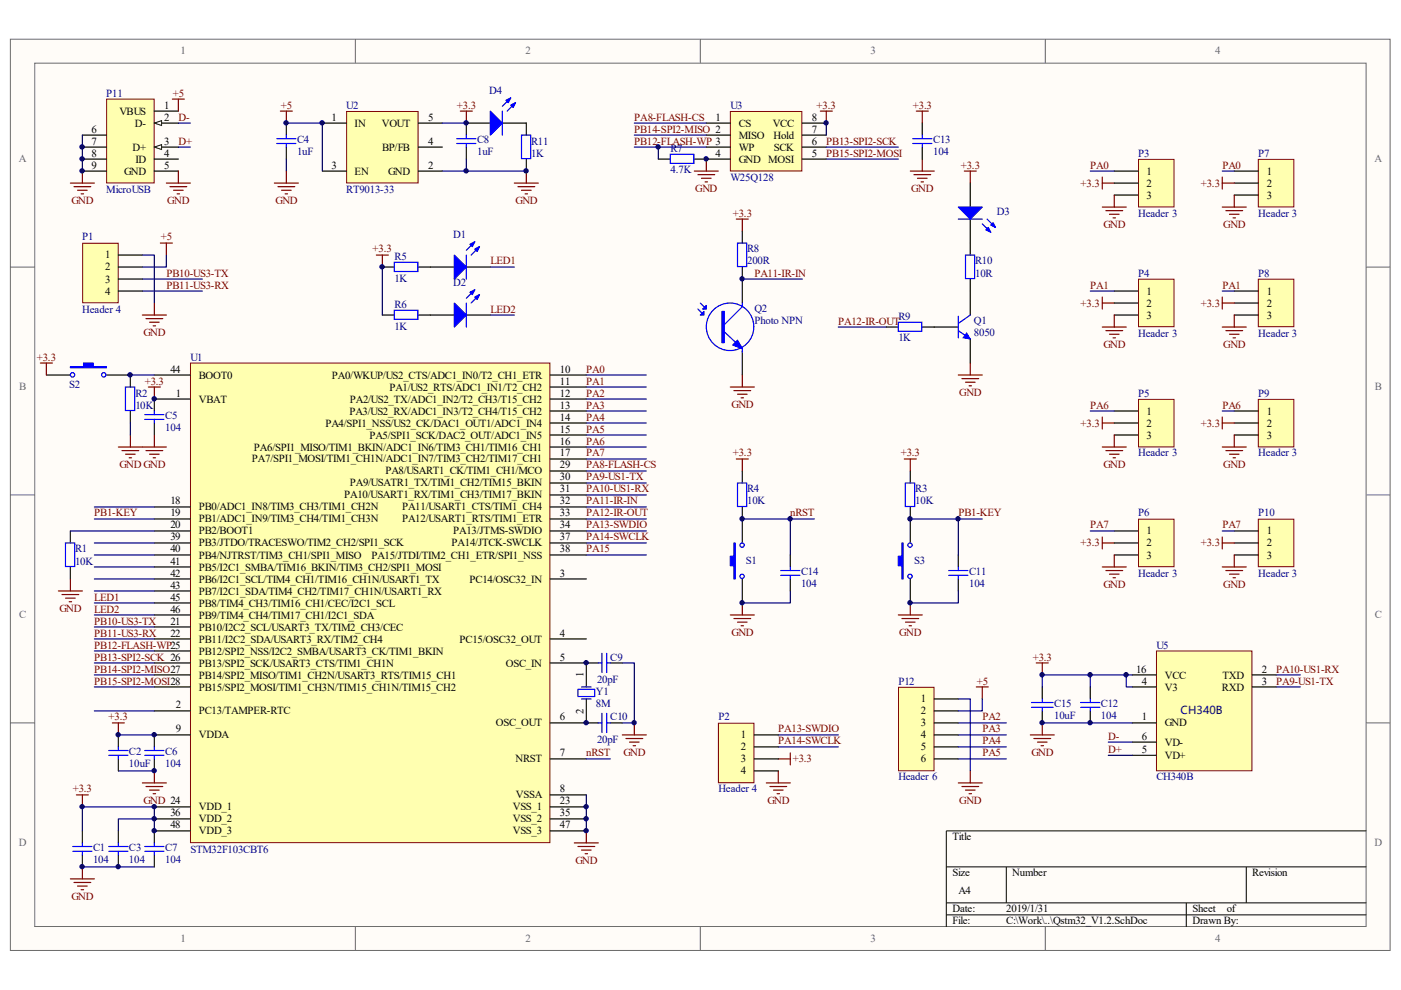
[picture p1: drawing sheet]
<svg xmlns="http://www.w3.org/2000/svg" width="297mm" height="210mm" viewBox="0 0 297 210" stroke-linecap="round" stroke-linejoin="round" font-family="sans-serif">
<path d="M2.3 8.4h292.4v193.1h-292.4z" fill="#fffcf8"/>
<path d="M2.2 8.3h292.5v193.2h-292.5z" fill="none" stroke="#696969" stroke-width=".21"/>
<path d="M7.5 13.5h282.1v182.9h-282.1z" fill="#fffcf8"/>
<g fill="none" stroke="#696969" stroke-width=".21">
<path d="M7.4 13.4h282.2v183h-282.2zM75.3 8.3v5.1M148.5 8.3v5.1M221.6 8.3v5.1M2.2 56.6h5.1M289.7 56.6h5.1M2.2 104.9h5.1M289.7 104.9h5.1M2.2 153.3h5.1M289.7 153.3h5.1M75.3 196.5v5.1M148.5 196.5v5.1"/>
<path d="M221.6 196.5v5.1"/>
</g>
<path d="M289.7 176.2h-89.1v20.3M200.6 183.8h89.1M200.6 191.4h89.1M200.6 194h89.1M213.4 183.8v7.6M251.5 191.4v5.1M264.2 183.8v7.6" fill="none" stroke="#000" stroke-width=".21"/>
<path d="M40.5 77.1h76.1v101.6h-76.1z" fill="#ffffb0"/>
<path d="M40.4 77h76.2v101.7h-76.2z" fill="none" stroke="#800000" stroke-width=".21"/>
<g fill="none" stroke="#000" stroke-width=".25">
<path d="M81.1 56.6h2.5M88.7 56.6h7.6M98.9 56.6h5.1M27.6 79.5v2.6M32.7 79.5h7.7M81.1 66.8h2.5M88.7 66.8h7.6M98.9 66.8h5.1M116.7 79.5h7.6M27.6 87.1v2.6M32.7 89.7v2.5M40.4 84.6h-7.7v2.5"/>
<path d="M116.7 84.6h7.6M116.7 82.1h7.6M116.7 87.1h7.6M116.7 89.7h7.6M116.7 92.2h7.6M116.7 94.8h7.6M116.7 97.3h7.6M116.7 99.9h7.6M193 99.9v2.5M14.9 112.6v2.5M32.7 107.5h7.7M32.7 110h7.7"/>
<path d="M32.7 112.6h7.7M32.7 115.1h7.7M32.7 117.7h7.7M116.7 107.5h7.6M116.7 110h7.6M116.7 112.6h7.6M116.7 102.4h7.6M116.7 104.9h7.6M116.7 115.1h7.6M116.7 117.7h7.6M157.4 110v5.1M193 107.5v2.5"/>
<path d="M203.2 117.7v2.5M14.9 120.2v2.6M32.7 122.8h7.7M32.7 135.5h7.7M32.7 132.9h7.7M32.7 138h7.7M32.7 120.2h7.7M32.7 125.3h7.7M32.7 127.8h7.7M32.7 130.4h7.7M116.7 122.8h7.6M116.7 135.5h7.6"/>
<path d="M157.4 122.8v5M203.2 122.8v2.5M25.1 155.8v2.6M32.7 150.7h7.7M32.7 140.6h7.7M32.7 143.1h7.7M32.7 145.6h7.7M40.4 155.8h-7.7v2.6M116.7 140.6h10.2M116.7 153.3h10.2M124.3 140.6v5M124.3 148.2v5.1"/>
<path d="M129.4 140.6h2.5M129.4 153.3h2.5M17.5 176.2v2.5M25.1 160.9v2.6M25.1 176.2v2.5M32.7 171.1h7.7M32.7 173.6h7.7M32.7 160.9v2.6M40.4 176.2h-7.7v2.5M116.7 160.9h7.6M116.7 168.5h7.6M116.7 171.1h7.6"/>
<path d="M116.7 173.6h7.6M116.7 176.2h7.6M17.5 181.3v2.5M25.1 181.3v2.5M32.7 181.3v2.5"/>
</g>
<g fill="none" stroke="#000080" stroke-width=".25">
<path d="M81.1 56.6v10.2M104 56.6h5.1M104 66.8h5.1M124.3 79.5h12.7M124.3 99.9h12.7M124.3 87.1h12.7M124.3 89.7h12.7M124.3 92.2h12.7M124.3 94.8h12.7M124.3 97.3h12.7M124.3 82.1h12.7M124.3 84.6h12.7"/>
<path d="M14.9 112.6h17.8M20 115.1h12.7M20 107.5h12.7M20 110h12.7M20 117.7h12.7M124.3 112.6h12.7M124.3 115.1h12.7M124.3 102.4h12.7M124.3 104.9h12.7M124.3 107.5h12.7M124.3 110h12.7M124.3 117.7h12.7"/>
<path d="M157.4 110h15.3M167.6 110v7.7M20 130.4h12.7M20 132.9h12.7M20 135.5h12.7M20 138h12.7M20 120.2h12.7M20 122.8h12.7M20 125.3h12.7M20 127.8h12.7M167.6 125.3v2.5h-10.2M20 143.1h12.7"/>
<path d="M20 145.6h12.7M20 150.7h12.7M20 140.6h12.7M25.1 155.8h7.6M131.9 140.6h2.6v12.7h-2.6M165 155.8h12.7M165 158.4h12.7M17.5 176.2v-5.1h15.2v5.1M25.1 163.5h7.6M32.7 173.6h-7.6v2.6M124.3 168.5v7.7M124.3 160.9h5.1"/>
<path d="M17.5 183.8h15.2"/>
</g>
<g fill="none" stroke="#00f" stroke-width=".25">
<path d="M83.6 55.6h5v2h-5zM98.9 54.1v5.1M100.7 51.3l-1.8 1.8M101.7 52.3l-1.8 1.8M83.6 65.8h5v1.9h-5zM98.9 64.2v5.1M100.7 61.5l-1.8 1.7M101.7 62.5l-1.8 1.7M26.6 82.1h2v4.9h-2zM30.7 87.9h4.1M30.7 88.9h4.1M32.7 87.1v.8"/>
<path d="M32.7 88.9v.8M13.9 115.1h1.9v5h-1.9zM192 102.4h1.9v5h-1.9zM127.6 138.5v4.1M128.6 138.5v4.1M201.1 121h4.1M201.1 122h4.1M203.2 120.2v.8M203.2 122v.8M23.1 159.1h4M25.1 158.4v.7M30.7 159.1h4.1"/>
<path d="M32.7 158.4v.7M122.5 146.2h3.6v1.5h-3.6zM123.3 148.2h2M123.3 145.6h2M126.9 140.6h.7M126.9 153.3h.7M127.6 151.2v4.1M128.6 151.2v4.1M128.6 140.6h.8M128.6 153.3h.8M15.4 179.5h4.1M17.5 178.7v.8"/>
<path d="M23.1 160.1h4M23.1 179.5h4M25.1 160.1v.8M25.1 178.7v.8M30.7 160.1h4.1M30.7 179.5h4.1M32.7 160.1v.8M32.7 178.7v.8M15.4 180.5h4.1M17.5 180.5v.8M23.1 180.5h4M25.1 180.5v.8"/>
<path d="M30.7 180.5h4.1M32.7 180.5v.8"/>
<circle cx="157.3" cy="115.6" r=".46"/>
<circle cx="157.3" cy="122.2" r=".46"/>
</g>
<g fill="none" stroke="#800000" stroke-width=".25">
<path d="M79.8 54.1h2.5M81.1 54.1v2.5M25.1 94.8h10.2M25.9 95.5h3.5M26.6 96.3h2.1M27.4 97.1h.5M27.6 92.2v2.6M31 95.5h3.5M31.5 82.1h2.5M31.7 96.3h2M32.5 97.1h.5M32.7 82.1v2.5"/>
<path d="M32.7 92.2v2.6M156.1 97.3h2.6M157.4 97.3v2.6M12.4 125.3h5.1M13.1 126.1h3.6M13.9 126.8h2M14.7 127.6h.5M14.9 122.8v2.5M154.8 130.4h5.1M155.6 131.1h3.6M156.4 131.9h2M157.1 132.7h.5"/>
<path d="M157.4 127.8v2.6M23.8 153.3h2.6M25.1 153.3v2.5M131.9 155.8h5.1M132.7 156.6h3.6M133.5 157.3h2M134.2 158.1h.5M134.5 153.3v2.5M167.6 159.6v2.6M16.2 168.5h2.5M17.5 168.5v2.6M30.2 166h5.1"/>
<path d="M31 166.8h3.5M31.7 167.5h2M32.5 168.3h.5M32.7 163.5v2.5M121.8 178.7h5.1M122.5 179.5h3.6M124.3 176.2v2.5M162.5 166h5.1M163.2 166.8h3.6M164 167.5h2M164.8 168.3h.5M165 160.9h2.6"/>
<path d="M165 163.5v2.5M14.9 186.3h5.1M15.7 187.1h3.5M16.4 187.9h2.1M17.2 188.6h.5M17.5 183.8v2.5M123.3 180.2h2M124.1 181h.5"/>
</g>
<g fill="#00f" stroke="#00f" stroke-width=".25">
<path d="M96.3 54.1l2.6 2.5-2.6 2.6z"/>
<path d="M100.7 52.8l1-.5-.5 1z"/>
<path d="M99.6 51.8l1.1-.5-.6 1z"/>
<path d="M96.3 64.2l2.6 2.6-2.6 2.5z"/>
<path d="M100.7 63l1-.5-.5 1z"/>
<path d="M99.6 62l1.1-.5-.6 1z"/>
<path d="M155.6 115.1h.3v7.7h-.3v-2.8h-.8v-2.1h.8z" fill-rule="evenodd"/>
</g>
<path d="M73.6 23.7h15v15.1h-15z" fill="#ffffb0"/>
<path d="M73.5 23.6h15.1v15.2h-15.1z" fill="none" stroke="#800000" stroke-width=".21"/>
<path d="M60.7 26.1v2.5M60.7 31.2v2.5M68.3 26.1h5.1M68.3 36.3h5.1M88.7 26.1h5.1M88.7 36.3h5.1M88.7 31.2h5.1M98.9 26.1v2.5M98.9 31.2v2.5" fill="none" stroke="#000" stroke-width=".25"/>
<g fill="none" stroke="#800000" stroke-width=".25">
<path d="M58.2 38.8h5.1M58.9 39.6h3.6M59.4 23.6h2.6M60.7 23.6v2.5M60.7 36.3v2.5M97.6 23.6h2.5M98.9 23.6v2.5M109.1 38.8h5M109.8 39.6h3.6M111.6 36.3v2.5M233.7 38.8h2.5M233.7 37.5v2.6"/>
<path d="M59.7 40.3h2M60.5 41.1h.5M110.6 40.3h2M111.3 41.1h.5"/>
</g>
<path d="M60.7 26.1h7.6v10.2M60.7 33.7v2.6M93.8 26.1h5.1M98.9 33.7v2.6h-5.1" fill="none" stroke="#000080" stroke-width=".25"/>
<path d="M58.7 29.4h4M58.7 30.4h4M60.7 28.6v.8M60.7 30.4v.8M96.8 29.4h4.1M96.8 30.4h4.1M98.9 28.6v.8M98.9 30.4v.8" fill="none" stroke="#00f" stroke-width=".25"/>
<path d="M241.5 33.9h7.4v10h-7.4z" fill="#ffffb0"/>
<path d="M241.4 33.8h7.5v10.1h-7.5z" fill="none" stroke="#800000" stroke-width=".21"/>
<path d="M236.2 36.3h5.1M236.2 38.8h5.1M236.2 41.4h5.1" fill="none" stroke="#000" stroke-width=".25"/>
<path d="M233.7 43.9h5.1M234.5 44.7h3.5M235.2 45.4h2.1M236 46.2h.5M236.2 41.4v2.5M233.7 63v2.5M233.7 64.2h2.5" fill="none" stroke="#800000" stroke-width=".25"/>
<path d="M231.2 36.3h5" fill="none" stroke="#000080" stroke-width=".25"/>
<path d="M241.5 59.3h7.4v10h-7.4z" fill="#ffffb0"/>
<path d="M241.4 59.2h7.5v10.1h-7.5z" fill="none" stroke="#800000" stroke-width=".21"/>
<path d="M236.2 61.7h5.1M236.2 64.2h5.1M236.2 66.8h5.1" fill="none" stroke="#000" stroke-width=".25"/>
<path d="M233.7 69.3h5.1M234.5 70.1h3.5M235.2 70.9h2.1M236 71.6h.5M236.2 66.8v2.5M233.7 88.4v2.6M233.7 89.7h2.5" fill="none" stroke="#800000" stroke-width=".25"/>
<path d="M231.2 61.7h5" fill="none" stroke="#000080" stroke-width=".25"/>
<path d="M241.5 84.8h7.4v10h-7.4z" fill="#ffffb0"/>
<path d="M241.4 84.7h7.5v10.1h-7.5z" fill="none" stroke="#800000" stroke-width=".21"/>
<path d="M236.2 87.1h5.1M236.2 89.7h5.1M236.2 92.2h5.1" fill="none" stroke="#000" stroke-width=".25"/>
<path d="M233.7 94.8h5.1M234.5 95.5h3.5M235.2 96.3h2.1M236 97.1h.5M236.2 92.2v2.6M233.7 113.9v2.5M233.7 115.1h2.5" fill="none" stroke="#800000" stroke-width=".25"/>
<path d="M231.2 87.1h5" fill="none" stroke="#000080" stroke-width=".25"/>
<path d="M241.5 110.2h7.4v10h-7.4z" fill="#ffffb0"/>
<path d="M241.4 110.1h7.5v10.1h-7.5z" fill="none" stroke="#800000" stroke-width=".21"/>
<path d="M236.2 112.6h5.1M236.2 115.1h5.1M236.2 117.7h5.1" fill="none" stroke="#000" stroke-width=".25"/>
<path d="M236.2 117.7v2.5M233.7 120.2h5.1M234.5 121h3.5M235.2 121.7h2.1M236 122.5h.5" fill="none" stroke="#800000" stroke-width=".25"/>
<path d="M231.2 112.6h5" fill="none" stroke="#000080" stroke-width=".25"/>
<path d="M266.9 33.9h7.4v10h-7.4z" fill="#ffffb0"/>
<path d="M266.8 33.8h7.5v10.1h-7.5z" fill="none" stroke="#800000" stroke-width=".21"/>
<path d="M261.7 36.3h5.1M261.7 38.8h5.1M261.7 41.4h5.1" fill="none" stroke="#000" stroke-width=".25"/>
<path d="M259.1 37.5v2.6M259.1 38.8h2.6M259.1 43.9h5.1M259.9 44.7h3.6M260.7 45.4h2M261.4 46.2h.5M261.7 41.4v2.5" fill="none" stroke="#800000" stroke-width=".25"/>
<path d="M266.9 59.3h7.4v10h-7.4z" fill="#ffffb0"/>
<path d="M266.8 59.2h7.5v10.1h-7.5z" fill="none" stroke="#800000" stroke-width=".21"/>
<path d="M261.7 61.7h5.1M261.7 64.2h5.1M261.7 66.8h5.1" fill="none" stroke="#000" stroke-width=".25"/>
<path d="M259.1 63v2.5M259.1 64.2h2.6M259.1 69.3h5.1M259.9 70.1h3.6M260.7 70.9h2M261.4 71.6h.5M261.7 66.8v2.5" fill="none" stroke="#800000" stroke-width=".25"/>
<path d="M266.9 84.8h7.4v10h-7.4z" fill="#ffffb0"/>
<path d="M266.8 84.7h7.5v10.1h-7.5z" fill="none" stroke="#800000" stroke-width=".21"/>
<path d="M261.7 87.1h5.1M261.7 89.7h5.1M261.7 92.2h5.1" fill="none" stroke="#000" stroke-width=".25"/>
<path d="M259.1 88.4v2.6M259.1 89.7h2.6M259.1 94.8h5.1M259.9 95.5h3.6M260.7 96.3h2M261.4 97.1h.5M261.7 92.2v2.6" fill="none" stroke="#800000" stroke-width=".25"/>
<path d="M266.9 110.2h7.4v10h-7.4z" fill="#ffffb0"/>
<path d="M266.8 110.1h7.5v10.1h-7.5z" fill="none" stroke="#800000" stroke-width=".21"/>
<path d="M261.7 112.6h5.1M261.7 115.1h5.1M261.7 117.7h5.1" fill="none" stroke="#000" stroke-width=".25"/>
<path d="M259.1 113.9v2.5M259.1 115.1h2.6M261.7 117.7v2.5M259.1 120.2h5.1M259.9 121h3.6M260.7 121.7h2M261.4 122.5h.5" fill="none" stroke="#800000" stroke-width=".25"/>
<path d="M259.1 36.3h2.6M259.1 61.7h2.6M259.1 87.1h2.6M259.1 112.6h2.6" fill="none" stroke="#000080" stroke-width=".25"/>
<path d="M154.9 23.7h15.1v12.6h-15.1z" fill="#ffffb0"/>
<path d="M154.9 23.6h15.1v12.7h-15.1z" fill="none" stroke="#800000" stroke-width=".21"/>
<path d="M139.6 33.7h2.5M147.2 33.7h7.6M149.8 26.1h5M149.8 28.6h5M149.8 31.2h5M170.1 26.1h5.1M170.1 28.6h5.1M170.1 31.2h5.1M170.1 33.7h5.1M195.5 26.1v2.5M195.5 31.2v2.5" fill="none" stroke="#000" stroke-width=".25"/>
<path d="M134.5 26.1h15.3M134.5 28.6h15.3M134.5 31.2h15.3M139.6 31.2v2.5M175.2 33.7h15.3M175.2 31.2h15.3M175.2 26.1v2.5" fill="none" stroke="#000080" stroke-width=".25"/>
<g fill="none" stroke="#800000" stroke-width=".25">
<path d="M147.2 36.3h5.1M148 37h3.5M148.7 37.8h2.1M149.5 38.6h.5M149.8 33.7v2.6M173.9 23.6h2.6M175.2 23.6v2.5M193 36.3h5.1M193.8 37h3.5M194.3 23.6h2.5M194.5 37.8h2.1M195.3 38.6h.5"/>
<path d="M195.5 23.6v2.5M195.5 33.7v2.6"/>
</g>
<path d="M142.1 32.7h5v1.9h-5zM193.5 30.4h4.1M193.5 29.4h4.1M195.5 28.6v.8M195.5 30.4v.8" fill="none" stroke="#00f" stroke-width=".25"/>
<path d="M245.3 138.1h20.1v25.3h-20.1z" fill="#ffffb0"/>
<path d="M245.2 138h20.2v25.4h-20.2z" fill="none" stroke="#800000" stroke-width=".21"/>
<g fill="none" stroke="#000" stroke-width=".25">
<path d="M9.8 79.5h5.1M22.6 79.5h5M157.4 99.9v2.5M157.4 107.5v2.5M167.6 117.7v2.5M167.6 122.8v2.5M221 145.6v2.6M221 150.7v2.6M231.2 145.6v2.6M231.2 150.7v2.6M240.1 145.6h5.1M240.1 143.1h5.1"/>
<path d="M240.1 153.3h5.1M240.1 157.3h5.1M265.5 145.6h5.1M265.5 143.1h5.1M240.1 160.1h5.1"/>
</g>
<g fill="none" stroke="#00f" stroke-width=".25">
<path d="M156.4 102.4h1.9v5h-1.9zM165.5 121h4.1M165.5 122h4.1M167.6 120.2v.8M167.6 122v.8M218.7 149h4.6M218.7 150h4.6M221 148.2v.8M221 150v.7M229.1 149h4.1M229.1 150h4.1M231.2 148.2v.8"/>
<path d="M231.2 150v.7"/>
<circle cx="15.4" cy="79.5" r=".46"/>
<circle cx="22" cy="79.5" r=".46"/>
</g>
<path d="M193 110h15.3M203.2 110v7.7M203.2 125.3v2.5h-10.2M221 153.3h19.1M231.2 143.1v2.5M235 157.3h5.1M238.8 143.1v2.5h1.3M240.1 143.1h-19.1v2.5M270.6 143.1h5.1M270.6 145.6h5.1M235 160.1h5.1" fill="none" stroke="#000080" stroke-width=".25"/>
<g fill="none" stroke="#800000" stroke-width=".25">
<path d="M191.7 97.3h2.6M193 97.3v2.6M190.5 130.4h5M191.2 131.1h3.6M192 131.9h2M192.7 132.7h.6M193 127.8v2.6M218.4 155.8h5.1M219.2 156.6h3.6M219.7 140.6h2.6M220 157.3h2M220.7 158.1h.5"/>
<path d="M221 140.6v2.5M221 153.3v2.5"/>
</g>
<path d="M14.9 77.7h2.8v-.7h2.1v.7h2.8v.3h-7.7z" fill-rule="evenodd" fill="#00f" stroke="#00f" stroke-width=".25"/>
<path d="M22.7 21.1h10v17.7h-10z" fill="#ffffb0"/>
<path d="M22.6 21h10.1v17.8h-10.1z" fill="none" stroke="#800000" stroke-width=".21"/>
<path d="M32.7 23.6h5.1M32.7 26.1h5.1" fill="none" stroke="#000" stroke-width=".25"/>
<path d="M32.7 26.1l1.6-.5v1z" fill="#fffcf8" stroke="#000" stroke-width=".21"/>
<path d="M32.7 31.2h5.1" fill="none" stroke="#000" stroke-width=".25"/>
<path d="M32.7 31.2l1.6-.5v1z" fill="#fffcf8" stroke="#000" stroke-width=".21"/>
<g fill="none" stroke="#000" stroke-width=".25">
<path d="M17.5 33.7h5.1M17.5 36.3h5.1M17.5 28.6h5.1M17.5 31.2h5.1M32.7 33.7h5.1M32.7 36.3h5.1M205.7 38.8v5.1M157.4 49v2.5M157.4 56.6v2.6M205.7 46.4v7.7M205.7 59.2v7.6M187.9 69.3h2.6"/>
<path d="M195.5 69.3h7.7M205.7 71.9v5.1"/>
</g>
<path d="M17.5 28.6v7.7M37.8 26.1h2.6M37.8 31.2h2.6M157.4 59.2h12.7M177.7 69.3h10.2" fill="none" stroke="#000080" stroke-width=".25"/>
<g fill="none" stroke="#800000" stroke-width=".25">
<path d="M14.9 38.8h5.1M15.7 39.6h3.5M17.5 36.3v2.5M35.3 38.8h5.1M36 39.6h3.6M36.5 21h2.6M37.8 21v2.6M37.8 36.3v2.5M16.4 40.3h2.1M17.2 41.1h.5M36.8 40.3h2M37.6 41.1h.5"/>
<path d="M157.4 79.5v2.6M203.2 79.5h5.1M205.7 77v2.5M154.8 82.1h5.1M155.6 82.8h3.6M156.4 83.6h2M157.1 84.3h.5M203.9 80.3h3.6M204.7 81h2M205.5 81.8h.5"/>
</g>
<path d="M156.4 51.5h1.9v5h-1.9zM203.2 46.4h5.1M204.7 54.1h1.9v5h-1.9zM208.3 47.5l1.7 1.7M209.3 46.4l1.8 1.8M190.5 68.3h4.9v2h-4.9zM203.2 70.1l2.5 1.8M203.2 67v4.6M205.7 66.8l-2.5 1.8" fill="none" stroke="#00f" stroke-width=".25"/>
<path d="M205 70.6l.7 1.3-1.5-.3z" fill="#00f" stroke="#00f" stroke-width=".21"/>
<g fill="#00f" stroke="#00f" stroke-width=".25">
<path d="M203.2 43.9h5.1l-2.6 2.5z"/>
<path d="M209 48.7l.5-.5 .5 1z"/>
<path d="M210 47.7l.6-.5 .5 1z"/>
</g>
<path d="M190.6 145.8h7.4v17.6h-7.4z" fill="#ffffb0"/>
<path d="M190.5 145.7h7.5v17.7h-7.5z" fill="none" stroke="#800000" stroke-width=".21"/>
<g fill="none" stroke="#000" stroke-width=".25">
<path d="M98.9 26.1h5.1M106.5 26.1h5.1v2.5M111.6 33.7v2.6M157.4 59.2v5M157.4 74.4v5.1M193 110v5.1M193 122.8v5M198.1 148.2h5.1M198.1 150.7h5.1M198.1 153.3h5.1M198.1 155.8h5.1M198.1 158.4h5.1"/>
<path d="M198.1 160.9h5.1"/>
</g>
<g fill="none" stroke="#800000" stroke-width=".25">
<path d="M204.4 36.3h2.6M205.7 36.3v2.5M156.1 46.4h2.6M157.4 46.4v2.6M8.6 77h2.5M9.8 77v2.5M207 145.6h2.5M208.3 145.6v2.6M203.2 166h5.1M203.9 166.8h3.6M204.7 167.5h2M205.5 168.3h.5"/>
<path d="M205.7 163.5v2.5"/>
</g>
<path d="M98.9 36.3h12.7M27.6 79.5h5.1M27.6 89.7v2.5M203.2 148.2h2.5v15.3M203.2 155.8h10.2M203.2 153.3h10.2M203.2 158.4h10.2M208.3 148.2v2.5h-5.1M203.2 160.9h10.2" fill="none" stroke="#000080" stroke-width=".25"/>
<g fill="none" stroke="#00f" stroke-width=".25">
<path d="M106.5 23.6v5M108.3 20.8l-1.8 1.7M109.3 21.8l-1.8 1.8M110.6 28.6h1.9v5h-1.9zM148 65.5l.7 .8M148.5 64.2l.7 .8M153.6 70.4l3.8 3.5v.8M157.4 64.2v.8l-3.8 3.8"/>
<circle cx="154.8" cy="69.3" r="5"/>
<circle cx="192.9" cy="115.6" r=".46"/>
<circle cx="192.9" cy="122.2" r=".46"/>
</g>
<g fill="#00f" stroke="#00f" stroke-width=".25">
<path d="M156.4 72.1l1 1.8-2.1-.7z"/>
<path d="M149 65.5l.8-.7v.7z"/>
<path d="M148.5 66.8l.7-.8v.8z"/>
<path d="M104 23.6l2.5 2.5-2.5 2.5z"/>
<path d="M108.3 22.3l1-.5-.5 1z"/>
<path d="M107.3 21.3l1-.5-.5 1z"/>
<path d="M153.1 66h.5v6.6h-.5z" fill-rule="evenodd"/>
<path d="M191.2 115.1h.3v7.7h-.3v-2.8h-.7v-2.1h.7z" fill-rule="evenodd"/>
</g>
<path d="M152.4 153.4h7.5v12.6h-7.5z" fill="#ffffb0"/>
<path d="M152.3 153.3h7.6v12.7h-7.6z" fill="none" stroke="#800000" stroke-width=".21"/>
<path d="M159.9 155.8h5.1M159.9 158.4h5.1M159.9 160.9h5.1M159.9 163.5h5.1" fill="none" stroke="#000" stroke-width=".25"/>
<path d="M30.2 59.2h12.7M30.2 61.7h12.7" fill="none" stroke="#000080" stroke-width=".25"/>
<path d="M17.6 51.7h7.5v12.5h-7.5z" fill="#ffffb0"/>
<path d="M17.5 51.6h7.6v12.6h-7.6z" fill="none" stroke="#800000" stroke-width=".21"/>
<path d="M25.1 54.1h5.1M25.1 56.6h5.1M25.1 59.2h5.1M25.1 61.7h5.1" fill="none" stroke="#000" stroke-width=".25"/>
<path d="M30.2 54.1h2.5v10.1M35.3 54.1v2.5h-5.1" fill="none" stroke="#000080" stroke-width=".25"/>
<path d="M34 51.5h2.5M35.3 51.5v2.6M30.2 66.8h5.1M31 67.6h3.5M31.7 68.3h2M32.5 69.1h.5M32.7 64.2v2.6" fill="none" stroke="#800000" stroke-width=".25"/>
<g fill="#000080" stroke="#000080" stroke-width=".21">
<circle cx="17.4" cy="183.7" r=".46"/>
<circle cx="17.4" cy="171" r=".46"/>
<circle cx="17.4" cy="36.2" r=".46"/>
<circle cx="17.4" cy="33.7" r=".46"/>
<circle cx="17.4" cy="31.1" r=".47"/>
<circle cx="25" cy="183.7" r=".46"/>
<circle cx="25" cy="155.8" r=".46"/>
<circle cx="27.6" cy="79.5" r=".47"/>
<circle cx="32.7" cy="176.1" r=".46"/>
<circle cx="32.7" cy="173.6" r=".46"/>
<circle cx="32.7" cy="171" r=".46"/>
<circle cx="32.7" cy="163.4" r=".46"/>
<circle cx="32.7" cy="155.8" r=".46"/>
<circle cx="32.7" cy="84.6" r=".46"/>
<circle cx="60.7" cy="26" r=".47"/>
<circle cx="68.3" cy="26" r=".47"/>
<circle cx="81" cy="56.6" r=".47"/>
<circle cx="98.8" cy="36.2" r=".47"/>
<circle cx="98.8" cy="26" r=".47"/>
<circle cx="111.5" cy="36.2" r=".47"/>
<circle cx="124.3" cy="176.1" r=".46"/>
<circle cx="124.3" cy="173.6" r=".46"/>
<circle cx="124.3" cy="171" r=".46"/>
<circle cx="124.3" cy="153.2" r=".46"/>
<circle cx="124.3" cy="140.5" r=".46"/>
<circle cx="134.4" cy="153.2" r=".46"/>
<circle cx="139.5" cy="31.1" r=".46"/>
<circle cx="149.7" cy="33.7" r=".46"/>
<circle cx="157.3" cy="127.8" r=".46"/>
<circle cx="157.3" cy="110" r=".46"/>
<circle cx="157.3" cy="59.1" r=".46"/>
<circle cx="167.5" cy="110" r=".46"/>
<circle cx="175.1" cy="26" r=".46"/>
<circle cx="192.9" cy="127.8" r=".46"/>
<circle cx="192.9" cy="110" r=".47"/>
<circle cx="203.1" cy="110" r=".47"/>
<circle cx="220.9" cy="153.2" r=".46"/>
<circle cx="220.9" cy="143.1" r=".46"/>
<circle cx="231.1" cy="153.2" r=".46"/>
<circle cx="231.1" cy="143.1" r=".46"/>
<circle cx="238.7" cy="143.1" r=".46"/>
</g>
<g font-size="2.3" fill="#696969">
<text x="38.3" y="11.5">1</text>
<text x="111.4" y="11.5">2</text>
<text x="184.6" y="11.5">3</text>
<text x="257.6" y="11.5">4</text>
<text x="4" y="34.4">A</text>
<text x="291.4" y="34.4">A</text>
<text x="4.1" y="82.7">B</text>
<text x="291.5" y="82.7">B</text>
<text x="4.1" y="131.1">C</text>
<text x="291.5" y="131.1">C</text>
<text x="4" y="179.4">D</text>
<text x="291.4" y="179.4">D</text>
<text x="38.3" y="199.8">1</text>
<text x="111.4" y="199.8">2</text>
<text x="184.6" y="199.8">3</text>
<text x="257.6" y="199.8">4</text>
</g>
<g font-size="2.3" fill="#000080">
<text x="22.5" y="20.5">P11</text>
<text x="73.4" y="23">U2</text>
<text x="103.7" y="20">D4</text>
<text x="154.9" y="23">U3</text>
<text x="63" y="32.9">1uF</text>
<text x="63" y="30.4">C4</text>
<text x="101.2" y="32.9">1uF</text>
<text x="101.2" y="30.4">C8</text>
<text x="112.6" y="33.2">1K</text>
<text x="112.6" y="30.7">R11</text>
<text x="142.2" y="32.2">R7</text>
<text x="197.9" y="32.9">104</text>
<text x="197.9" y="30.4">C13</text>
<text x="241.3" y="33.2">P3</text>
<text x="266.8" y="33.2">P7</text>
<text x="22.5" y="40.8">MicroUSB</text>
<text x="73.4" y="40.8">RT9013-33</text>
<text x="142.2" y="36.8">4.7K</text>
<text x="154.9" y="38.3">W25Q128</text>
<text x="211.3" y="45.6">D3</text>
<text x="241.3" y="45.9">Header 3</text>
<text x="266.8" y="45.9">Header 3</text>
<text x="17.4" y="51">P1</text>
<text x="96.1" y="50.5">D1</text>
<text x="158.4" y="53.5">R8</text>
<text x="83.7" y="59.7">1K</text>
<text x="83.7" y="55">R5</text>
<text x="158.4" y="56.1">200R</text>
<text x="206.8" y="58.7">10R</text>
<text x="206.8" y="56.1">R10</text>
<text x="241.3" y="58.7">P4</text>
<text x="266.8" y="58.7">P8</text>
<text x="83.7" y="65.3">R6</text>
<text x="96.1" y="60.7">D2</text>
<text x="17.4" y="66.3">Header 4</text>
<text x="83.7" y="69.9">1K</text>
<text x="159.9" y="66.1">Q2</text>
<text x="159.9" y="68.6">Photo NPN</text>
<text x="190.5" y="67.8">R9</text>
<text x="206.5" y="68.6">Q1</text>
<text x="206.5" y="71.1">8050</text>
<text x="241.3" y="71.4">Header 3</text>
<text x="266.8" y="71.4">Header 3</text>
<text x="40.4" y="76.5">U1</text>
<text x="190.5" y="72.4">1K</text>
<text x="14.6" y="82.3">S2</text>
<text x="28.7" y="86.6">10K</text>
<text x="28.7" y="84.1">R2</text>
<text x="35.1" y="88.9">C5</text>
<text x="241.3" y="84.1">P5</text>
<text x="266.8" y="84.1">P9</text>
<text x="35.1" y="91.5">104</text>
<text x="241.3" y="96.8">Header 3</text>
<text x="266.8" y="96.8">Header 3</text>
<text x="158.4" y="106.9">10K</text>
<text x="158.4" y="104.4">R4</text>
<text x="194.1" y="106.9">10K</text>
<text x="194.1" y="104.4">R3</text>
<text x="241.3" y="109.5">P6</text>
<text x="266.8" y="109.5">P10</text>
<text x="15.9" y="119.7">10K</text>
<text x="15.9" y="117.1">R1</text>
<text x="158.2" y="119.5">S1</text>
<text x="193.8" y="119.5">S3</text>
<text x="169.8" y="124.6">104</text>
<text x="169.8" y="122">C14</text>
<text x="205.5" y="124.6">104</text>
<text x="205.5" y="122">C11</text>
<text x="241.3" y="122.3">Header 3</text>
<text x="266.8" y="122.3">Header 3</text>
<text x="245.2" y="137.5">U5</text>
<text x="129.4" y="140.1">C9</text>
<text x="126.3" y="147.4">Y1</text>
<text x="126.3" y="150">8M</text>
<text x="126.6" y="144.9">20pF</text>
<text x="190.5" y="145.1">P12</text>
<text x="223.5" y="150">C15</text>
<text x="233.4" y="150">C12</text>
<text x="129.4" y="152.8">C10</text>
<text x="152.3" y="152.8">P2</text>
<text x="223.5" y="152.5">10uF</text>
<text x="233.4" y="152.5">104</text>
<text x="250.3" y="151.4">CH340B</text>
<text x="27.3" y="160.1">C2</text>
<text x="35.1" y="160.1">C6</text>
<text x="126.6" y="157.6">20pF</text>
<text x="27.3" y="162.7">10uF</text>
<text x="35.1" y="162.7">104</text>
<text x="152.3" y="168">Header 4</text>
<text x="190.5" y="165.5">Header 6</text>
<text x="245.2" y="165.5">CH340B</text>
<text x="19.7" y="183.1">104</text>
<text x="19.7" y="180.5">C1</text>
<text x="27.3" y="183.1">104</text>
<text x="27.3" y="180.5">C3</text>
<text x="35.1" y="183.1">104</text>
<text x="35.1" y="180.5">C7</text>
<text x="40.4" y="180.8">STM32F103CBT6</text>
</g>
<g font-size="2.3">
<text x="34.8" y="23">1</text>
<text x="19.4" y="28.1">6</text>
<text x="25.3" y="24.3">VBUS</text>
<text x="28.6" y="26.9">D-</text>
<text x="34.8" y="25.6">2</text>
<text x="70.3" y="25.6">1</text>
<text x="75.2" y="26.9">IN</text>
<text x="80.9" y="26.9">VOUT</text>
<text x="90.8" y="25.6">5</text>
<text x="151.7" y="25.6">1</text>
<text x="156.6" y="26.9">CS</text>
<text x="156.6" y="29.4">MISO</text>
<text x="163.8" y="26.9">VCC</text>
<text x="164" y="29.4">Hold</text>
<text x="172.1" y="28.1">7</text>
<text x="172.1" y="25.6">8</text>
<text x="19.4" y="30.7">7</text>
<text x="19.4" y="33.2">8</text>
<text x="19.4" y="35.7">9</text>
<text x="28.1" y="31.9">D+</text>
<text x="28.7" y="34.5">ID</text>
<text x="34.8" y="30.7">3</text>
<text x="34.8" y="33.2">4</text>
<text x="34.8" y="35.7">5</text>
<text x="70.3" y="35.7">3</text>
<text x="81" y="31.9">BP/FB</text>
<text x="90.8" y="35.7">2</text>
<text x="90.8" y="30.7">4</text>
<text x="151.7" y="33.2">4</text>
<text x="156.6" y="31.9">WP</text>
<text x="156.6" y="34.5">GND MOSI</text>
<text x="164.1" y="31.9">SCK</text>
<text x="172.1" y="33.2">5</text>
<text x="172.1" y="30.7">6</text>
<text x="26.3" y="37">GND</text>
<text x="75.2" y="37">EN</text>
<text x="82.3" y="37">GND</text>
<text x="243.1" y="37">1</text>
<text x="243.1" y="39.6">2</text>
<text x="268.6" y="37">1</text>
<text x="268.6" y="39.6">2</text>
<text x="243.1" y="42.1">3</text>
<text x="268.6" y="42.1">3</text>
<text x="22.3" y="54.8">1</text>
<text x="22.3" y="57.3">2</text>
<text x="22.3" y="60">3</text>
<text x="22.3" y="62.5">4</text>
<text x="243.1" y="62.5">1</text>
<text x="243.1" y="65">2</text>
<text x="268.6" y="62.5">1</text>
<text x="268.6" y="65">2</text>
<text x="243.1" y="67.6">3</text>
<text x="268.6" y="67.6">3</text>
<text x="36.2" y="79">44</text>
<text x="42.2" y="80.3">BOOT0</text>
<text x="70.4" y="80.3">PA0/WKUP/US2_CTS/ADC1_IN0/T2_CH1_ETR</text>
<text x="82.5" y="82.8">PA1/US2_RTS/ADC1_IN1/T2_CH2</text>
<text x="118.7" y="79">10</text>
<text x="118.7" y="81.5">11</text>
<text x="37.3" y="84.1">1</text>
<text x="42.2" y="85.4">VBAT</text>
<text x="74.1" y="87.9">PA3/US2_RX/ADC1_IN3/T2_CH4/T15_CH2</text>
<text x="74.2" y="85.4">PA2/US2_TX/ADC1_IN2/T2_CH3/T15_CH2</text>
<text x="118.7" y="84.1">12</text>
<text x="118.7" y="86.6">13</text>
<text x="118.7" y="89.2">14</text>
<text x="243.1" y="87.9">1</text>
<text x="268.6" y="87.9">1</text>
<text x="53.8" y="95.5">PA6/SPI1_MISO/TIM1_BKIN/ADC1_IN6/TIM3_CH1/TIM16_CH1</text>
<text x="69" y="90.4">PA4/SPI1_NSS/US2_CK/DAC1_OUT1/ADC1_IN4</text>
<text x="78.3" y="93">PA5/SPI1_SCK/DAC2_OUT/ADC1_IN5</text>
<text x="118.7" y="91.7">15</text>
<text x="118.7" y="94.2">16</text>
<text x="243.1" y="90.4">2</text>
<text x="243.1" y="93">3</text>
<text x="268.6" y="90.4">2</text>
<text x="268.6" y="93">3</text>
<text x="53.4" y="98.1">PA7/SPI1_MOSI/TIM1_CH1N/ADC1_IN7/TIM3_CH2/TIM17_CH1</text>
<text x="81.7" y="100.6">PA8/USART1_CK/TIM1_CH1/MCO</text>
<text x="118.7" y="96.8">17</text>
<text x="118.7" y="99.3">29</text>
<text x="118.7" y="101.9">30</text>
<text x="36.2" y="106.9">18</text>
<text x="73" y="105.7">PA10/USART1_RX/TIM1_CH3/TIM17_BKIN</text>
<text x="74.2" y="103.1">PA9/USATR1_TX/TIM1_CH2/TIM15_BKIN</text>
<text x="118.7" y="104.4">31</text>
<text x="118.7" y="106.9">32</text>
<text x="36.2" y="109.5">19</text>
<text x="36.2" y="112">20</text>
<text x="42.2" y="108.2">PB0/ADC1_IN8/TIM3_CH3/TIM1_CH2N</text>
<text x="42.2" y="110.8">PB1/ADC1_IN9/TIM3_CH4/TIM1_CH3N</text>
<text x="42.2" y="113.3">PB2/BOOT1</text>
<text x="85.3" y="108.2">PA11/USART1_CTS/TIM1_CH4</text>
<text x="85.3" y="110.8">PA12/USART1_RTS/TIM1_ETR</text>
<text x="96.1" y="113.3">PA13/JTMS-SWDIO</text>
<text x="118.7" y="109.5">33</text>
<text x="118.7" y="112">34</text>
<text x="243.1" y="113.3">1</text>
<text x="268.6" y="113.3">1</text>
<text x="36.2" y="114.6">39</text>
<text x="36.2" y="117.1">40</text>
<text x="36.2" y="119.7">41</text>
<text x="42.2" y="115.8">PB3/JTDO/TRACESWO/TIM2_CH2/SPI1_SCK</text>
<text x="42.2" y="118.5">PB4/NJTRST/TIM3_CH1/SPI1_MISO</text>
<text x="78.7" y="118.5">PA15/JTDI/TIM2_CH1_ETR/SPI1_NSS</text>
<text x="95.8" y="115.8">PA14/JTCK-SWCLK</text>
<text x="118.7" y="114.6">37</text>
<text x="118.7" y="117.1">38</text>
<text x="243.1" y="115.8">2</text>
<text x="243.1" y="118.5">3</text>
<text x="268.6" y="115.8">2</text>
<text x="268.6" y="118.5">3</text>
<text x="36.2" y="122.3">42</text>
<text x="36.2" y="124.8">43</text>
<text x="42.2" y="121">PB5/I2C1_SMBA/TIM16_BKIN/TIM3_CH2/SPI1_MOSI</text>
<text x="42.2" y="123.5">PB6/I2C1_SCL/TIM4_CH1/TIM16_CH1N/USART1_TX</text>
<text x="99.6" y="123.5">PC14/OSC32_IN</text>
<text x="118.7" y="122.3">3</text>
<text x="36.2" y="127.4">45</text>
<text x="36.2" y="129.9">46</text>
<text x="42.2" y="126.1">PB7/I2C1_SDA/TIM4_CH2/TIM17_CH1N/USART1_RX</text>
<text x="42.2" y="128.6">PB8/TIM4_CH3/TIM16_CH1/CEC/I2C1_SCL</text>
<text x="42.2" y="131.2">PB9/TIM4_CH4/TIM17_CH1/I2C1_SDA</text>
<text x="36.2" y="132.4">21</text>
<text x="36.2" y="135">22</text>
<text x="42.2" y="133.7">PB10/I2C2_SCL/USART3_TX/TIM2_CH3/CEC</text>
<text x="42.2" y="136.2">PB11/I2C2_SDA/USART3_RX/TIM2_CH4</text>
<text x="97.5" y="136.2">PC15/OSC32_OUT</text>
<text x="118.7" y="135">4</text>
<text x="42.2" y="138.8">PB12/SPI2_NSS/I2C2_SMBA/USART3_CK/TIM1_BKIN</text>
<text x="42.2" y="141.3">PB13/SPI2_SCK/USART3_CTS/TIM1_CH1N</text>
<text x="42.2" y="143.9">PB14/SPI2_MISO/TIM1_CH2N/USART3_RTS/TIM15_CH1</text>
<text x="107.3" y="141.3">OSC_IN</text>
<text x="118.7" y="140.1">5</text>
<text x="123.7" y="143.6" transform="rotate(-90 123.7 143.6)">1</text>
<text x="240.9" y="142.6">16</text>
<text x="247" y="143.9">VCC</text>
<text x="259.2" y="143.9">TXD</text>
<text x="267.5" y="142.6">2</text>
<text x="42.2" y="146.4">PB15/SPI2_MOSI/TIM1_CH3N/TIM15_CH1N/TIM15_CH2</text>
<text x="195.2" y="148.9">1</text>
<text x="242.1" y="145.1">4</text>
<text x="247" y="146.4">V3</text>
<text x="259.1" y="146.4">RXD</text>
<text x="267.5" y="145.1">3</text>
<text x="37.3" y="150.2">2</text>
<text x="37.3" y="155.3">9</text>
<text x="42.2" y="151.5">PC13/TAMPER-RTC</text>
<text x="105.2" y="154">OSC_OUT</text>
<text x="118.7" y="152.8">6</text>
<text x="123.7" y="151.4" transform="rotate(-90 123.7 151.4)">2</text>
<text x="195.2" y="151.5">2</text>
<text x="195.2" y="154">3</text>
<text x="242.1" y="152.8">1</text>
<text x="247" y="154">GND</text>
<text x="42.2" y="156.6">VDDA</text>
<text x="109.3" y="161.6">NRST</text>
<text x="118.7" y="160.4">7</text>
<text x="157.1" y="156.6">1</text>
<text x="157.1" y="159.1">2</text>
<text x="157.1" y="161.6">3</text>
<text x="195.2" y="156.6">4</text>
<text x="195.2" y="159.1">5</text>
<text x="195.2" y="161.6">6</text>
<text x="242.1" y="159.6">5</text>
<text x="242.1" y="156.8">6</text>
<text x="247" y="160.9">VD+</text>
<text x="247" y="158.1">VD-</text>
<text x="118.7" y="168">8</text>
<text x="157.1" y="164.2">4</text>
<text x="36.2" y="173.1">36</text>
<text x="42.2" y="171.8">VDD_1</text>
<text x="108.7" y="171.8">VSS_1</text>
<text x="109.4" y="169.3">VSSA</text>
<text x="118.7" y="170.5">23</text>
<text x="118.7" y="173.1">35</text>
<text x="36.2" y="175.6">48</text>
<text x="42.2" y="174.3">VDD_2</text>
<text x="42.2" y="176.9">VDD_3</text>
<text x="108.7" y="174.3">VSS_2</text>
<text x="108.7" y="176.9">VSS_3</text>
<text x="118.7" y="175.6">47</text>
<text x="201.9" y="178.2">Title</text>
<text x="201.9" y="185.8">Size</text>
<text x="214.6" y="185.8">Number</text>
<text x="265.5" y="185.8">Revision</text>
<text x="203.2" y="189.6">A4</text>
<text x="201.9" y="193.4">Date:</text>
<text x="201.9" y="195.9">File:</text>
<text x="213.4" y="193.4">2019/1/31</text>
<text x="213.4" y="195.9">C:\Work\..\Qstm32_V1.2.SchDoc</text>
<text x="252.8" y="193.4">Sheet</text>
<text x="252.8" y="195.9">Drawn By:</text>
<text x="260.1" y="193.4">of</text>
</g>
<g font-size="2.3" fill="#800000">
<text x="36.7" y="20.5">+5</text>
<text x="59.5" y="23">+5</text>
<text x="96.9" y="23">+3.3</text>
<text x="173.1" y="23">+3.3</text>
<text x="193.5" y="23">+3.3</text>
<text x="37.8" y="25.6">D-</text>
<text x="134.5" y="28.1">PB14-SPI2-MISO 2</text>
<text x="134.5" y="25.6">PA8-FLASH-CS</text>
<text x="37.8" y="30.7">D+</text>
<text x="134.5" y="30.7">PB12-FLASH-WP 3</text>
<text x="175.2" y="33.2">PB15-SPI2-MOSI</text>
<text x="175.2" y="30.7">PB13-SPI2-SCK</text>
<text x="203.7" y="35.7">+3.3</text>
<text x="231.1" y="35.7">PA0</text>
<text x="259.2" y="35.7">PA0</text>
<text x="147.4" y="40.7">GND</text>
<text x="193.2" y="40.7">GND</text>
<text x="229.1" y="39.6">+3.3</text>
<text x="254.6" y="39.6">+3.3</text>
<text x="15.2" y="43.3">GND</text>
<text x="35.5" y="43.3">GND</text>
<text x="58.4" y="43.3">GND</text>
<text x="109.3" y="43.3">GND</text>
<text x="155.4" y="45.9">+3.3</text>
<text x="34.1" y="51">+5</text>
<text x="79" y="53.5">+3.3</text>
<text x="233.9" y="48.4">GND</text>
<text x="259.3" y="48.4">GND</text>
<text x="35.3" y="58.7">PB10-US3-TX</text>
<text x="104" y="56.1">LED1</text>
<text x="159.9" y="58.7">PA11-IR-IN</text>
<text x="35.3" y="61.2">PB11-US3-RX</text>
<text x="229.1" y="65">+3.3</text>
<text x="231.1" y="61.2">PA1</text>
<text x="254.6" y="65">+3.3</text>
<text x="259.2" y="61.2">PA1</text>
<text x="30.4" y="71.3">GND</text>
<text x="104" y="66.3">LED2</text>
<text x="177.7" y="68.8">PA12-IR-OUT</text>
<text x="7.8" y="76.5">+3.3</text>
<text x="233.9" y="73.8">GND</text>
<text x="259.3" y="73.8">GND</text>
<text x="30.7" y="81.5">+3.3</text>
<text x="124.3" y="79">PA0</text>
<text x="124.3" y="81.5">PA1</text>
<text x="124.3" y="84.1">PA2</text>
<text x="124.3" y="86.6">PA3</text>
<text x="124.3" y="89.2">PA4</text>
<text x="155.1" y="86.5">GND</text>
<text x="203.4" y="84">GND</text>
<text x="231.1" y="86.6">PA6</text>
<text x="259.2" y="86.6">PA6</text>
<text x="124.3" y="94.2">PA6</text>
<text x="124.3" y="91.7">PA5</text>
<text x="229.1" y="90.4">+3.3</text>
<text x="254.6" y="90.4">+3.3</text>
<text x="25.3" y="99.2">GNDGND</text>
<text x="124.3" y="101.9">PA9-US1-TX</text>
<text x="124.3" y="96.8">PA7</text>
<text x="124.3" y="99.3">PA8-FLASH-CS</text>
<text x="155.4" y="96.8">+3.3</text>
<text x="191" y="96.8">+3.3</text>
<text x="233.9" y="99.2">GND</text>
<text x="259.3" y="99.2">GND</text>
<text x="124.3" y="104.4">PA10-US1-RX</text>
<text x="124.3" y="106.9">PA11-IR-IN</text>
<text x="20" y="109.5">PB1-KEY</text>
<text x="124.3" y="112">PA13-SWDIO</text>
<text x="124.3" y="109.5">PA12-IR-OUT</text>
<text x="167.6" y="109.5">nRST</text>
<text x="203.2" y="109.5">PB1-KEY</text>
<text x="231.1" y="112">PA7</text>
<text x="259.2" y="112">PA7</text>
<text x="124.3" y="114.6">PA14-SWCLK</text>
<text x="124.3" y="117.1">PA15</text>
<text x="229.1" y="115.8">+3.3</text>
<text x="254.6" y="115.8">+3.3</text>
<text x="233.9" y="124.7">GND</text>
<text x="259.3" y="124.7">GND</text>
<text x="12.6" y="129.8">GND</text>
<text x="20" y="127.4">LED1</text>
<text x="20" y="129.9">LED2</text>
<text x="20" y="132.4">PB10-US3-TX</text>
<text x="20" y="135">PB11-US3-RX</text>
<text x="20" y="137.5">PB12-FLASH-WP25</text>
<text x="155.1" y="134.9">GND</text>
<text x="190.7" y="134.9">GND</text>
<text x="20" y="140.1">PB13-SPI2-SCK 26</text>
<text x="20" y="142.6">PB14-SPI2-MISO27</text>
<text x="218.9" y="140.1">+3.3</text>
<text x="270.6" y="142.6">PA10-US1-RX</text>
<text x="20" y="145.1">PB15-SPI2-MOSI28</text>
<text x="207.1" y="145.1">+5</text>
<text x="270.6" y="145.1">PA9-US1-TX</text>
<text x="23" y="152.8">+3.3</text>
<text x="165" y="155.3">PA13-SWDIO</text>
<text x="208.3" y="155.3">PA3</text>
<text x="208.3" y="152.8">PA2</text>
<text x="124.3" y="160.4">nRST</text>
<text x="132.2" y="160.3">GND</text>
<text x="165" y="157.8">PA14-SWCLK</text>
<text x="168.1" y="161.6">+3.3</text>
<text x="208.3" y="157.8">PA4</text>
<text x="208.3" y="160.4">PA5</text>
<text x="218.7" y="160.3">GND</text>
<text x="234.9" y="159.6">D+</text>
<text x="234.9" y="156.8">D-</text>
<text x="15.4" y="168">+3.3</text>
<text x="30.4" y="170.4">GND 24</text>
<text x="162.7" y="170.4">GND</text>
<text x="203.4" y="170.4">GND</text>
<text x="122" y="183.2">GND</text>
<text x="15.2" y="190.9">GND</text>
</g>
</svg>
